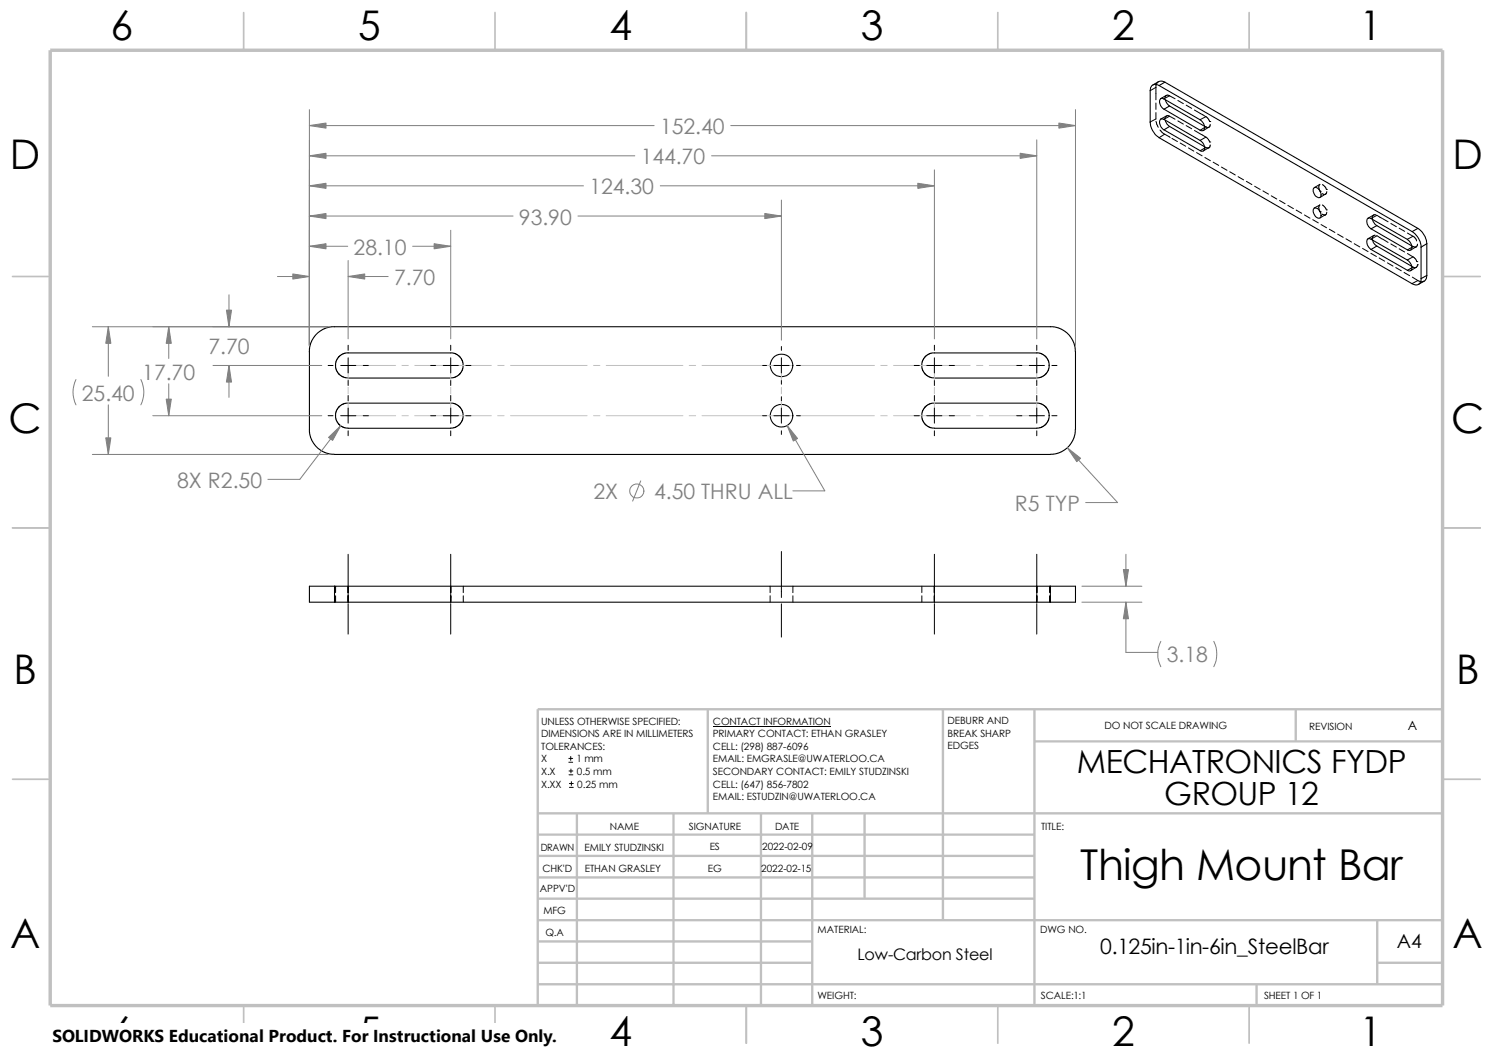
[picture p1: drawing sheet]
<svg xmlns="http://www.w3.org/2000/svg" width="297mm" height="210mm" viewBox="0 0 297 210" stroke-linecap="round" stroke-linejoin="round" font-family="sans-serif">
<g fill="none" stroke="#c0c0c0" stroke-width=".34">
<path d="M48.5 2.5v7.5M98.5 2.5v7.5M148.5 2.5v7.5M198.5 2.5v7.5M248.5 2.5v7.5M2.5 55h7.5M287 55h7.5M2.5 105h7.5M287 105h7.5M2.5 155h7.5M287 155h7.5M48.5 200v7.5"/>
<path d="M98.5 200v7.5M148.5 200v7.5M198.5 200v7.5M248.5 200v7.5"/>
</g>
<g fill="none" stroke="#c0c0c0" stroke-width=".47">
<path d="M140.8 141.1v20.7M187.6 141.1v41.9M205.8 141.1v58.9M205.8 147.4h81.2M257.8 141.1v6.3M287 141.1h-180v58.9M107 170.2h98.8M107 174.5h98.8M107 178.7h98.8M107 166h98.8M107 161.8h180M114.8 161.8v38.2"/>
<path d="M134 161.8v38.2M151.4 161.8v38.2M161.6 161.8v38.2M172 161.8v16.9M107 187.2h54.6M107 183h180M107 191.5h54.6M107 195.7h180M250 195.7v4.3M274 191.5h13M274 183v12.7"/>
</g>
<path d="M10 10h277v190h-277z" fill="none" stroke="#c0c0c0" stroke-width=".68" stroke-linecap="butt"/>
<g fill="none" stroke="#000" stroke-width=".21">
<path d="M230.6 17l50.3 29.1M230.6 17a1.09 1.09 0 0 0-1.3-.1 1.09 1.09 0 0 0-.5 1.1v6.3a4.1 4.1 0 0 0 1.8 3.1l50.3 29a1.08 1.08 0 0 0 1.3 .2 1.08 1.08 0 0 0 .5-1.2M231.7 16.3l-.5-.2-.5 .1-1.3 .7M231.7 16.3l-1.1 .7M231.7 16.3l50.4 29.1M231.8 19.9l.4 .7 .5 .5M231.6 25.8l7.2 4.2M231.6 21.7l7.2 4.2M231.6 25.8a1.4 1.4 0 0 1-.6-2.1h.6l7.2 4.2a1.58 1.58 0 0 1 .6 2.1l-.3 .1-.3-.1M231.6 21.7a1.4 1.4 0 0 1-.6-2.1l.6 .1 7.2 4.1a1.65 1.65 0 0 1 .6 2.2l-.6-.1M231.8 23.9l.4 .8 .5 .4M232.7 21.1l6.9 4"/>
<path d="M232.7 25.1l6.9 4.1M232.7 21.1l-1.1 .6M232.7 25.1l-1.1 .7M239.6 25.4l-.8 .5M239.6 29.5l-.8 .5M261.4 37.4a.99 .99 0 0 1 1.3 .9 .56 .56 0 0 1 .1 .8 .56 .56 0 0 1-.8 .1 1.41 1.41 0 0 1-.6-1.8zM262.6 37.9v.2M261.4 41.4a1.26 1.26 0 0 1 1.3 1.8 .69 .69 0 0 1-.7 .2 .69 .69 0 0 1-.5-.6l-.3-.7zM262.6 42v.1M272.8 45.5l7.2 4.2M272.8 49.6l7.2 4.2M272.8 45.5a1.52 1.52 0 0 1-.7-2.1l.3-.1 .4 .2 7.2 4.1a1.73 1.73 0 0 1 .8 2l-.5 .2-.3-.1"/>
<path d="M272.8 49.6a1.54 1.54 0 0 1-.7-2.1h.3l.4 .1 7.2 4.1a1.52 1.52 0 0 1 .6 2.1l-.3 .1-.3-.1M273 43.6l.2 .6 .7 .7M273 47.7l.2 .6 .7 .6M273.9 44.9l-1.1 .6M273.9 44.9l6.9 4M273.9 48.9l-1.1 .7M273.9 48.9l6.9 4.1M280.9 49.2l-.9 .5M280.9 53.3l-.9 .5M280.9 46.1a3.9 3.9 0 0 1 1.8 3M282.1 45.4a4.1 4.1 0 0 1 1.7 3.1M282.1 45.4l-1.2 .7"/>
<path d="M282.7 49.1v6.3M283.8 54.8v.6l-.3 .4-1.3 .8M283.8 48.5l-1.1 .6M283.8 54.8l-1.1 .6M283.8 48.5v6.3M69.3 70.1l-1 .2-.7 .5-.7 1-.2 .8 .2 1 .5 .7 .6 .5 .8 .3 20.9 .1 .9-.2 .7-.5 .5-.6 .3-.8v-1.1l-.4-.8-.8-.7-.8-.3h-20.8M206.2 70.1l.9 .2 1 .7 .5 .8 .1 .8-.1 1-.5 .7-.6 .5-.8 .3-20.8 .1-.9-.2-.8-.5-.5-.6-.3-.8v-1.1l.5-.8 .7-.7 .8-.3h20.8M209 64.9l1.9 .4 1.1 .7 .7 .7 1 1.7 .3 1.6v15.4l-.2 1.3-.7 1.4-1.1 1.2-1.5 .8-1.5 .3-143.1-.1-1.3-.3-1.4-.8-1.1-1.5-.5-1.4v-16.3M209 65h-143.1l-1.7 .5-1.5 1.2-.9 1.7-.3 1.6M69.3 80.1l-1 .2-.7 .5-.7 .9-.2 .9 .2 1 .5 .7 .6 .5 .8 .3 20.9 .1 .9-.2 .7-.5 .5-.6 .3-.8v-1.1l-.4-.8-.8-.7-.8-.3h-20.8M206.2 80.1l.9 .2 1 .7 .5 .7 .1 .9-.1 1-.5 .7-.6 .5-.8 .3-20.8 .1-.9-.2-.8-.5-.5-.6-.3-.8v-1.1l.5-.8 .7-.7 .8-.3h20.8M66.5 116.6h-4.9v3.2h4.9"/>
<path d="M66.5 116.6v3.2M66.5 116.6h142.5M66.5 119.8h142.5M209 116.6v3.2M209 116.6h5v3.2h-5"/>
<circle cx="155.5" cy="72.7" r="2.27"/>
<circle cx="155.5" cy="82.7" r="2.27"/>
</g>
<g fill="none" stroke="#000" stroke-width=".2">
<path d="M230 17.4l-1.2 .6M230.4 16.3l-.4 .8v2.8M232 19l-1.1 .6M232.7 19l1.1 .6M232.7 19l-1.1 .7M232.7 19l-.5-.1-.3 .2-.1 .4M234.3 20l1.1 .6M230 20.5v1.3M230 22.4v1.3l-1.2 .6M230 24.1l.4 1.2M230.8 25.9l.9 .8M231.7 26.7l1.1 .6"/>
<path d="M231.7 26.7l-1.1 .7M232 23.1l-.2 .5M232 23.1l.3-.1 .4 .1M232 23.1l-1.1 .6M232.7 23.1l1.1 .6M232.7 23.1l-1.1 .6M233.1 27.5l1.1 .7M234.3 24l1.1 .7M234.8 28.4l1.1 .7M236 20.9l1.1 .6M236 25l1.1 .6M236.4 29.4l1.1 .7"/>
<path d="M237.6 21.9l1.1 .6M237.6 26l1.1 .6M238 30.4l1.1 .6M238.8 23.8l1.1-.6 .8 1M238.8 22.6l1.1 .6M238.8 27.9l1.1-.6 .8 .9M238.8 26.6l1.1 .7M239.6 25.1l.3 .1M239.6 29.2l.3 .1M239.7 31.3l1.1 .7M239.9 25.2l-.3 .2M239.9 29.3l-.3 .2"/>
<path d="M240.5 25.3l-1.1 .7M240.5 29.4l-1.1 .6M240.7 24.2h.1M240.7 28.2h.1M240.7 24.8v.4l-.3 .2-.5-.2M240.7 28.8l-.2 .6-.6-.1M241.3 32.3l1.1 .6M243 33.2l1.1 .7M244.6 34.2l1.1 .6M246.3 35.1l1.1 .7M247.9 36.1l1.1 .6M249.6 37l1.1 .7"/>
<path d="M251.2 38l1.1 .6M252.9 38.9l1.1 .7M254.6 39.9l1.1 .6M262.5 36.7l-.2 .5 .3 .7M262.6 36.7l-1.1 .6M262.6 38.1h.1M263.1 36.7l.6 .5 .2 .5M263.7 38.6l-1.1 .7M263.9 37.7h.1M263.9 38.1l-.1 .5a.51 .51 0 0 1-.7-.1M256.2 40.9l1.1 .6M257.9 41.8l1.1 .6"/>
<path d="M259.5 42.8l1.1 .6M261.2 43.7l1.1 .6M261.5 41.4h.1M262.5 40.8l-.2 .5 .3 .7M262.6 40.8l-1.1 .6M262.6 42.1h.1M262.8 44.7l1.1 .6M263.1 40.8l.8 .9M263.7 42.7l-1.1 .6M263.9 41.7h.1M263.9 42.2l-.2 .6-.6-.2M264.5 45.6l1.1 .6"/>
<path d="M266.1 46.6l1.1 .6M267.8 47.5l1.1 .6M269.4 48.5l1.1 .6M271.1 49.4l1.1 .6M272.7 50.4l1.1 .6M273.2 46.9l-.2 .4v.4M273.3 42.8l-1.1 .6M273.3 46.9l-1.1 .6M273.5 42.7h.1M273.5 42.7l-.4 .2-.1 .7M273.5 46.8l-.3 .1M273.5 46.8h.1"/>
<path d="M273.9 46.9l1.1 .6M273.9 46.9l-1.1 .7M274.4 51.3l1.1 .6M275 43.4l-1.1-.6-1.1 .7M275 43.5l1.1 .6M275 47.5l1.1 .7M276 52.3l1.1 .6M276.7 44.4l1.1 .7M276.7 48.5l1.1 .6M277.7 53.2l1.1 .6M278.3 45.4l1.1 .6M278.3 49.5l1.1 .6"/>
<path d="M279.3 54.2l1.1 .6M280 46.4l1.1 .6M280 50.4l1.1 .7M280.8 48.9l.3 .1M280.8 53l.3 .1M281 55.1l1.1 .7M281.1 47l-1.1 .6M281.1 51.1l-1.1 .6M281.1 47l.5 .5 .2 .4M281.1 51.1l.5 .5 .3 .4M281.1 49l-.2 .2M281.1 53.1l-.2 .2"/>
<path d="M281.7 49.1l-1.1 .6M281.7 53.2l-1.1 .6M281.9 52h.1M282 52.7h.1M282 48.6a.53 .53 0 0 1-.3 .5 .53 .53 0 0 1-.6-.1M282 52.7l-.2 .5-.3 .1-.4-.2M282.1 55.8l-1.2 .6M282.1 55.8l.8 .2 .4-.1M65.3 72.7h1M67.8 72.7h3M69.3 68.7v1M69.3 71.2v3"/>
<path d="M69.3 75.7v1M69.3 78.7v1M72.3 72.7h1M85.7 72.7h1M88.2 72.7h3M89.7 68.7v1M89.7 71.2v3M89.7 75.7v1M89.7 78.7v1M92.7 72.7h1M151.7 72.7h.8M154 72.7h3"/>
<path d="M155.4 68.9v.8M155.4 71.2v3M155.4 75.7v.7M155.4 78.9v.8M158.5 72.7h.7M181.9 72.7h1M184.4 72.7h3M185.9 68.7v1M185.9 71.2v3M185.9 75.7v1M185.9 78.7v1M188.8 72.7h1.1"/>
<path d="M202.3 72.7h1M204.8 72.7h3M206.2 68.7v1M206.2 71.2v3M206.2 75.7v1M206.2 78.7v1M209.3 72.7h1M65.3 82.7h1M67.8 82.7h3M69.3 81.2v3M69.3 85.7v1M72.3 82.7h1"/>
<path d="M85.7 82.7h1M88.2 82.7h3M89.7 81.2v3M89.7 85.7v1M92.7 82.7h1M151.7 82.7h.8M154 82.7h3M155.4 81.2v3M155.4 85.7v.7M158.5 82.7h.7M181.9 82.7h1M184.4 82.7h3"/>
<path d="M185.9 81.2v3M185.9 85.7v1M188.8 82.7h1.1M202.3 82.7h1M204.8 82.7h3M206.2 81.2v3M206.2 85.7v1M209.3 82.7h1M66.5 116.6v1.3M66.5 118.5v1.3M66.8 116.6v1.3M66.8 118.5v1.3"/>
<path d="M69.3 110.2v9.6M89.7 110.2v9.6M92.2 116.6v1.3M92.2 118.5v1.3M153.2 116.6v1.3M153.2 118.5v1.3M155.4 109.7v9.1M157.7 116.6v1.3M157.7 118.5v1.3M183.4 116.6v1.3M183.4 118.5v1.3M185.9 110.2v9.6"/>
<path d="M206.2 110.2v9.6M208.8 116.6v1.3M208.8 118.5v1.3M209 116.6v1.3M209 118.5v1.3M69.3 120.1v6M89.7 120.1v6M155.4 120.1v6.6M185.9 120.1v6M206.2 120.1v6M113.2 151.6h.7M113.2 150.8h.7"/>
<path d="M113.2 154.1h.8M113.2 153.3h.8M113.3 156.6h.7M113.3 155.8h.7M113.5 150.5v.7M113.6 153v.7M113.7 155.4v.8M141.8 144.4h23.5"/>
</g>
<g fill="none" stroke="#c0c0c0" stroke-width=".2">
<path d="M69.3 77v1.3M69.3 79.6v3.1h9.4M78.7 72.7h-9.4v3.1M80 72.7h1.2M82.5 72.7h15.2M89.7 72.7v3.1M89.7 77v1.3M89.7 79.6v3.1M99 72.7h1.3M101.6 72.7h15.2M118.1 72.7h1.2M120.6 72.7h15.2"/>
<path d="M137.1 72.7h1.3M139.7 72.7h15.2M155.4 72.7v3.1M155.4 77v1.3M155.4 79.6v3.1M156.2 72.7h1.2M158.7 72.7h15.2M175.2 72.7h1.3M177.8 72.7h15.2M185.9 72.7v3.1M185.9 77v1.3M185.9 79.6v3.1"/>
<path d="M194.3 72.7h1.2M196.8 72.7h9.4v3.1M206.2 79.6v3.1h-9.4M206.2 77v1.3M80 82.7h1.2M82.5 82.7h15.2M99 82.7h1.3M101.6 82.7h15.2M118.1 82.7h1.2M120.6 82.7h15.2M137.1 82.7h1.3M139.7 82.7h15.2"/>
<path d="M156.2 82.7h1.2M158.7 82.7h15.2M175.2 82.7h1.3M177.8 82.7h15.2M194.3 82.7h1.2"/>
</g>
<g fill="none" stroke="#808080" stroke-width=".2">
<path d="M61.6 21.8v46.9M61.6 37h54.5M61.6 31h64.7M61.6 25h68.5M131.4 37h54.5M141.6 31h64.6M145.4 25h68.6M155.4 39.8v27.8M185.9 33.8v33.6M206.2 27.8v39.6M214 21.8v46.9M45.6 58.6v6.4"/>
<path d="M55.2 55h6.4M61.6 49h7.6M61.6 43h40.5M69.3 55h7.9M69.3 51.8v15.6M82.1 49h7.6M89.7 45.8v21.6M115 43h40.4M15.1 75.5a5.6 5.6 0 0 0 0 5M18.4 65h46.9M21.5 65v9.8M28 75.5a5.6 5.6 0 0 1 0 5"/>
<path d="M33.6 65v6.3M33.6 76.3v6.4M42.4 72.7h21.6M45.6 72.7v6.3M18.4 90.4h46.9M21.5 80.5v9.9M30.4 82.7h33.6M67.8 84.7l-8.2 10.6h-6.3M127.5 95.6l-1.6 4.1M156.6 84.6l7.5 13h-6.4M212.3 89.1l10 10.8h-6.3M215.2 116.6h12"/>
<path d="M215.2 119.8h12M224 119.8v10h6.3M224 110.2v6.4M230.9 127.6a5.6 5.6 0 0 0 0 5M241.5 127.6a5.6 5.6 0 0 1 0 5"/>
<circle cx="126.7" cy="97.7" r="1.41"/>
</g>
<g fill="#808080" stroke="#808080" stroke-width=".2">
<path d="M45.6 72.7l.5 3.3h-1.1z"/>
<path d="M45 61.7h1.1l-.5 3.3z"/>
<path d="M33.6 65l.5 3.3h-1z"/>
<path d="M21.5 65l.6 3.3h-1.1z"/>
<path d="M212.3 89.1l2.7 2-.8 .7z"/>
<path d="M33.1 79.4h1l-.5 3.3z"/>
<path d="M69.3 55l3.3-.5v1z"/>
<path d="M58.3 54.5l3.3 .5-3.3 .5z"/>
<path d="M86.4 48.5l3.3 .5-3.3 .5z"/>
<path d="M61.6 49l3.3-.5v1z"/>
<path d="M182.6 36.4l3.3 .6-3.3 .5z"/>
<path d="M61.6 37l3.3-.6v1.1z"/>
<path d="M202.9 30.5l3.3 .5-3.3 .5z"/>
<path d="M61.6 31l3.3-.5v1z"/>
<path d="M61.6 25l3.3-.5v1z"/>
<path d="M210.7 24.5l3.3 .5-3.3 .5z"/>
<path d="M21 87.1h1.1l-.6 3.3z"/>
<path d="M152.1 42.5l3.3 .5-3.3 .5z"/>
<path d="M65.4 87l2.4-2.3-1.6 2.9z"/>
<path d="M61.6 43l3.3-.5v1z"/>
<path d="M156.6 84.6l2.1 2.6-.9 .5z"/>
<path d="M223.5 113.3h1l-.5 3.3z"/>
<path d="M224 119.8l.5 3.3h-1z"/>
</g>
<path d="M10.4 203.6h100.4v6.4h-100.4z" fill="#fff"/>
<text font-size="8.5" x="214.9" y="175">Thigh Mount Bar</text>
<g font-size="8.1">
<text x="22" y="8">6</text>
<text x="71.2" y="8">5</text>
<text x="121.2" y="8">4</text>
<text x="171.2" y="8">3</text>
<text x="221.2" y="8">2</text>
<text x="270.5" y="8">1</text>
<text x="1.9" y="33.6">D</text>
<text x="288.9" y="33.6">D</text>
<text x="1.7" y="86.1">C</text>
<text x="288.7" y="86.1">C</text>
<text x="2.7" y="136.1">B</text>
<text x="289.7" y="136.1">B</text>
<text x="2" y="188.6">A</text>
<text x="289" y="188.6">A</text>
<text x="22" y="207.9">6</text>
<text x="71.2" y="207.9">5</text>
<text x="121.2" y="207.9">4</text>
<text x="171.2" y="207.9">3</text>
<text x="221.2" y="207.9">2</text>
<text x="270.5" y="207.9">1</text>
</g>
<g font-size="6.3">
<text x="214.2" y="153.7">MECHATRONICS FYDP</text>
<text x="231.6" y="160">GROUP 12</text>
</g>
<g font-size="4.2" fill="#808080">
<text x="131.3" y="26.6">152.40</text>
<text x="127.5" y="32.6">144.70</text>
<text x="117.2" y="38.7">124.30</text>
<text x="103.2" y="44.7">93.90</text>
<text x="70.3" y="50.6">28.10</text>
<text x="78.4" y="56.6">7.70</text>
<text x="41.5" y="70.5">7.70</text>
<text x="28.3" y="75.5">17.70</text>
<text x="16.3" y="79.7">25.40</text>
<text x="35.3" y="97">8X R2.50</text>
<text x="118.1" y="99.3">2X</text>
<text x="130.1" y="99.3">4.50 THRU ALL</text>
<text x="201.9" y="101.6">R5 TYP</text>
<text x="232.1" y="131.7">3.18</text>
</g>
<text font-size="4.2" x="218.9" y="189.8">0.125in-1in-6in_SteelBar</text>
<text font-size="3.9" x="277.9" y="188.5">A4</text>
<text font-size="3.4" x="10.4" y="207.3">SOLIDWORKS Educational Product. For Instructional Use Only.</text>
<text font-size="3.2" x="170.6" y="190.9">Low-Carbon Steel</text>
<text font-size="2.5" x="280" y="145.1">A</text>
<g font-size="2">
<text x="107.7" y="144.1">UNLESS OTHERWISE SPECIFIED:</text>
<text x="107.7" y="146.6">DIMENSIONS ARE IN MILLIMETERS</text>
<text x="107.7" y="149.1">TOLERANCES:</text>
<text x="141.8" y="144.1">CONTACT INFORMATION</text>
<text x="141.8" y="146.6">PRIMARY CONTACT: ETHAN GRASLEY</text>
<text x="141.8" y="149.1">CELL: (298) 887-6096</text>
<text x="188.5" y="146.5">BREAK SHARP</text>
<text x="188.5" y="149">EDGES</text>
<text x="188.5" y="144">DEBURR AND</text>
<text x="219.8" y="145">DO NOT SCALE DRAWING</text>
<text x="260.4" y="145.2">REVISION</text>
<text x="107.7" y="154.1">X.X</text>
<text x="107.7" y="151.6">X</text>
<text x="114.7" y="151.6">1 mm</text>
<text x="114.8" y="154.1">0.5 mm</text>
<text x="141.8" y="154.1">SECONDARY CONTACT: EMILY STUDZINSKI</text>
<text x="141.8" y="151.6">EMAIL: EMGRASLE@UWATERLOO.CA</text>
<text x="107.7" y="156.6">X.XX</text>
<text x="114.9" y="156.6">0.25 mm</text>
<text x="141.8" y="156.6">CELL: (647) 856-7802</text>
<text x="141.8" y="159.1">EMAIL: ESTUDZIN@UWATERLOO.CA</text>
<text x="121.3" y="165.1">NAME</text>
<text x="137" y="165">SIGNATURE</text>
<text x="154.2" y="165">DATE</text>
<text x="207.1" y="165">TITLE:</text>
<text x="107.6" y="169.2">DRAWN</text>
<text x="107.9" y="173.4">CHK'D</text>
<text x="116.3" y="169.2">EMILY STUDZINSKI</text>
<text x="116.3" y="173.4">ETHAN GRASLEY</text>
<text x="140.8" y="173.4">EG</text>
<text x="141.2" y="169">ES</text>
<text x="151.4" y="173.4">2022-02-15</text>
<text x="151.6" y="169">2022-02-09</text>
<text x="107.4" y="177.5">APPV'D</text>
<text x="108.1" y="181.8">MFG</text>
<text x="162.6" y="185.5">MATERIAL:</text>
<text x="206.9" y="185.5">DWG NO.</text>
<text x="108.5" y="186.1">Q.A</text>
<text x="162.6" y="198.6">WEIGHT:</text>
<text x="207.1" y="198.6">SCALE:1:1</text>
<text x="251.5" y="198.6">SHEET 1 OF 1</text>
</g>
</svg>
